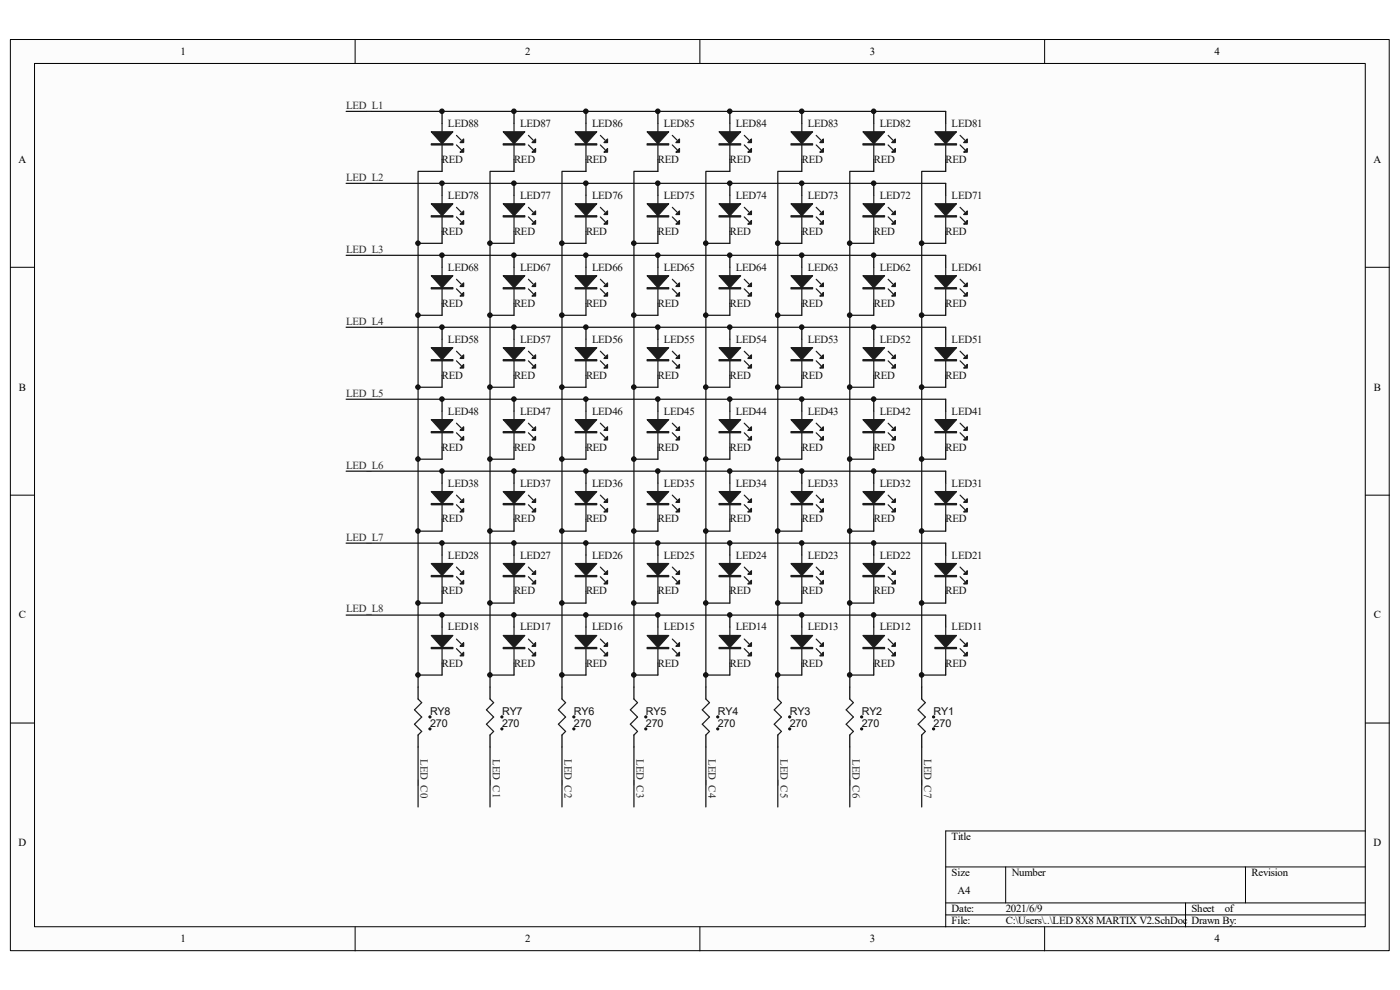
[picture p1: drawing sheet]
<svg xmlns="http://www.w3.org/2000/svg" width="297mm" height="210mm" viewBox="0 0 297 210" stroke-linecap="round" stroke-linejoin="round" font-family="sans-serif">
<path d="M2.2 8.4h292.5v193.3h-292.5z" fill="#fcfcfc"/>
<path d="M2.2 8.4h292.5v193.3h-292.5z" fill="none" stroke="#000" stroke-width=".21"/>
<path d="M7.4 13.5h282.2v183.1h-282.2z" fill="#fcfcfc"/>
<g fill="none" stroke="#000" stroke-width=".21">
<path d="M7.3 13.5h282.3v183.1h-282.3zM75.3 8.4v5.1M148.5 8.4v5.1M221.6 8.4v5.1M2.2 56.7h5.1M289.7 56.7h5.1M2.2 105h5.1M289.7 105h5.1M2.2 153.4h5.1M289.7 153.4h5.1M289.7 176.3h-89.1v20.3M75.3 196.6v5.1"/>
<path d="M148.5 196.6v5.1M200.6 183.9h89.1M200.6 191.5h89.1M200.6 194.1h89.1M213.4 183.9v7.6M221.6 196.6v5.1M251.5 191.5v5.1M264.2 183.9v7.6"/>
</g>
<g fill="none" stroke="#000" stroke-width=".25">
<path d="M93.8 23.6v2.6M93.8 33.8v2.6M93.8 38.9v2.5M109 23.6v2.6M109 33.8v2.6M109 38.9v2.5M124.3 23.6v2.6M124.3 33.8v2.6M124.3 38.9v2.5M139.6 23.6v2.6M139.6 33.8v2.6M139.6 38.9v2.5"/>
<path d="M154.8 23.6v2.6M154.8 33.8v2.6M154.8 38.9v2.5M170.1 23.6v2.6M170.1 33.8v2.6M170.1 38.9v2.5M185.4 23.6v2.6M185.4 33.8v2.6M185.4 38.9v2.5M200.6 23.6v2.6M200.6 33.8v2.6M200.6 38.9v2.5"/>
<path d="M93.8 49.1v2.5M93.8 54.2v2.5M109 49.1v2.5M109 54.2v2.5M124.3 49.1v2.5M124.3 54.2v2.5M139.6 49.1v2.5M139.6 54.2v2.5M154.8 49.1v2.5M154.8 54.2v2.5M170.1 49.1v2.5M170.1 54.2v2.5"/>
<path d="M185.4 49.1v2.5M185.4 54.2v2.5M200.6 49.1v2.5M200.6 54.2v2.5M93.8 64.3v2.6M93.8 69.4v2.6M93.8 79.6v2.5M109 64.3v2.6M109 69.4v2.6M109 79.6v2.5M124.3 64.3v2.6M124.3 69.4v2.6"/>
<path d="M124.3 79.6v2.5M139.6 64.3v2.6M139.6 69.4v2.6M139.6 79.6v2.5M154.8 64.3v2.6M154.8 69.4v2.6M154.8 79.6v2.5M170.1 64.3v2.6M170.1 69.4v2.6M170.1 79.6v2.5M185.4 64.3v2.6M185.4 69.4v2.6"/>
<path d="M185.4 79.6v2.5M200.6 64.3v2.6M200.6 69.4v2.6M200.6 79.6v2.5M93.8 84.7v2.5M93.8 94.9v2.5M93.8 100v2.5M109 84.7v2.5M109 94.9v2.5M109 100v2.5M124.3 84.7v2.5M124.3 94.9v2.5"/>
<path d="M124.3 100v2.5M139.6 84.7v2.5M139.6 94.9v2.5M139.6 100v2.5M154.8 84.7v2.5M154.8 94.9v2.5M154.8 100v2.5M170.1 84.7v2.5M170.1 94.9v2.5M170.1 100v2.5M185.4 84.7v2.5M185.4 94.9v2.5"/>
<path d="M185.4 100v2.5M200.6 84.7v2.5M200.6 94.9v2.5M200.6 100v2.5M93.8 110.1v2.6M93.8 115.2v2.6M109 110.1v2.6M109 115.2v2.6M124.3 110.1v2.6M124.3 115.2v2.6M139.6 110.1v2.6M139.6 115.2v2.6"/>
<path d="M154.8 110.1v2.6M154.8 115.2v2.6M170.1 110.1v2.6M170.1 115.2v2.6M185.4 110.1v2.6M185.4 115.2v2.6M200.6 110.1v2.6M200.6 115.2v2.6M93.8 125.4v2.5M93.8 130.5v2.5M109 125.4v2.5M109 130.5v2.5"/>
<path d="M124.3 125.4v2.5M124.3 130.5v2.5M139.6 125.4v2.5M139.6 130.5v2.5M154.8 125.4v2.5M154.8 130.5v2.5M170.1 125.4v2.5M170.1 130.5v2.5M185.4 125.4v2.5M185.4 130.5v2.5M200.6 125.4v2.5M200.6 130.5v2.5"/>
<path d="M88.7 145.7v2.6M88.7 155.9v2.6M93.8 140.7v2.5M104 145.7v2.6M104 155.9v2.6M109 140.7v2.5M119.2 145.7v2.6M119.2 155.9v2.6M124.3 140.7v2.5M134.5 145.7v2.6M134.5 155.9v2.6M139.6 140.7v2.5"/>
<path d="M149.8 145.7v2.6M149.8 155.9v2.6M154.8 140.7v2.5M165 145.7v2.6M165 155.9v2.6M170.1 140.7v2.5M180.3 145.7v2.6M180.3 155.9v2.6M185.4 140.7v2.5M195.5 145.7v2.6M195.5 155.9v2.6M200.6 140.7v2.5"/>
</g>
<g fill="none" stroke="#1c1c1c" stroke-width=".25">
<path d="M93.8 26.2v7.6M96.8 30.8l1.1 1M96.8 28.7l1.1 1M109 26.2v7.6M112.1 30.8l1 1M112.1 28.7l1 1M124.3 26.2v7.6M127.4 30.8l1 1M127.4 28.7l1 1M139.6 26.2v7.6M142.6 30.8l1 1M142.6 28.7l1 1"/>
<path d="M154.8 26.2v7.6M157.9 30.8l1 1M157.9 28.7l1 1M170.1 26.2v7.6M173.2 30.8l1 1M173.2 28.7l1 1M185.4 26.2v7.6M188.4 30.8l1 1M188.4 28.7l1 1M200.6 26.2v7.6M203.7 30.8l1 1M203.7 28.7l1 1"/>
<path d="M93.8 41.4v7.7M93.8 56.7v7.6M96.8 59.2l1.1 1.1M96.8 46l1.1 1M96.8 44l1.1 1M109 41.4v7.7M109 56.7v7.6M112.1 59.2l1 1.1M112.1 44l1 1M112.1 46l1 1M124.3 41.4v7.7M124.3 56.7v7.6"/>
<path d="M127.4 59.2l1 1.1M127.4 46l1 1M127.4 44l1 1M139.6 41.4v7.7M139.6 56.7v7.6M142.6 59.2l1 1.1M142.6 46l1 1M142.6 44l1 1M154.8 41.4v7.7M154.8 56.7v7.6M157.9 59.2l1 1.1M157.9 46l1 1"/>
<path d="M157.9 44l1 1M170.1 41.4v7.7M170.1 56.7v7.6M173.2 59.2l1 1.1M173.2 44l1 1M173.2 46l1 1M185.4 41.4v7.7M185.4 56.7v7.6M188.4 59.2l1 1.1M188.4 46l1 1M188.4 44l1 1M200.6 41.4v7.7"/>
<path d="M200.6 56.7v7.6M203.7 59.2l1 1.1M203.7 44l1 1M203.7 46l1 1M93.8 72v7.6M96.8 61.3l1.1 1M96.8 76.5l1.1 1.1M96.8 74.5l1.1 1M109 72v7.6M112.1 61.3l1 1M112.1 74.5l1 1M112.1 76.5l1 1.1"/>
<path d="M124.3 72v7.6M127.4 76.5l1 1.1M127.4 74.5l1 1M127.4 61.3l1 1M139.6 72v7.6M142.6 76.5l1 1.1M142.6 61.3l1 1M142.6 74.5l1 1M154.8 72v7.6M157.9 61.3l1 1M157.9 76.5l1 1.1M157.9 74.5l1 1"/>
<path d="M170.1 72v7.6M173.2 61.3l1 1M173.2 74.5l1 1M173.2 76.5l1 1.1M185.4 72v7.6M188.4 76.5l1 1.1M188.4 74.5l1 1M188.4 61.3l1 1M200.6 72v7.6M203.7 76.5l1 1.1M203.7 61.3l1 1M203.7 74.5l1 1"/>
<path d="M93.8 87.2v7.7M96.8 91.8l1.1 1M96.8 89.8l1.1 1M109 87.2v7.7M112.1 91.8l1 1M112.1 89.8l1 1M124.3 87.2v7.7M127.4 91.8l1 1M127.4 89.8l1 1M139.6 87.2v7.7M142.6 91.8l1 1M142.6 89.8l1 1"/>
<path d="M154.8 87.2v7.7M157.9 91.8l1 1M157.9 89.8l1 1M170.1 87.2v7.7M173.2 91.8l1 1M173.2 89.8l1 1M185.4 87.2v7.7M188.4 91.8l1 1M188.4 89.8l1 1M200.6 87.2v7.7M203.7 91.8l1 1M203.7 89.8l1 1"/>
<path d="M93.8 102.5v7.6M93.8 117.8v7.6M96.8 107.1l1.1 1M96.8 105l1.1 1.1M109 102.5v7.6M109 117.8v7.6M112.1 107.1l1 1M112.1 105l1 1.1M124.3 102.5v7.6M124.3 117.8v7.6M127.4 107.1l1 1M127.4 105l1 1.1"/>
<path d="M139.6 102.5v7.6M139.6 117.8v7.6M142.6 107.1l1 1M142.6 105l1 1.1M154.8 102.5v7.6M154.8 117.8v7.6M157.9 107.1l1 1M157.9 105l1 1.1M170.1 102.5v7.6M170.1 117.8v7.6M173.2 107.1l1 1M173.2 105l1 1.1"/>
<path d="M185.4 102.5v7.6M185.4 117.8v7.6M188.4 107.1l1 1M188.4 105l1 1.1M200.6 102.5v7.6M200.6 117.8v7.6M203.7 107.1l1 1M203.7 105l1 1.1M93.8 133v7.7M96.8 122.3l1.1 1.1M96.8 120.3l1.1 1M96.8 137.6l1.1 1"/>
<path d="M96.8 135.6l1.1 1M109 133v7.7M112.1 122.3l1 1.1M112.1 120.3l1 1M112.1 137.6l1 1M112.1 135.6l1 1M124.3 133v7.7M127.4 135.6l1 1M127.4 122.3l1 1.1M127.4 120.3l1 1M127.4 137.6l1 1M139.6 133v7.7"/>
<path d="M142.6 122.3l1 1.1M142.6 120.3l1 1M142.6 137.6l1 1M142.6 135.6l1 1M154.8 133v7.7M157.9 122.3l1 1.1M157.9 120.3l1 1M157.9 137.6l1 1M157.9 135.6l1 1M170.1 133v7.7M173.2 122.3l1 1.1M173.2 120.3l1 1"/>
<path d="M173.2 137.6l1 1M173.2 135.6l1 1M185.4 133v7.7M188.4 135.6l1 1M188.4 122.3l1 1.1M188.4 120.3l1 1M188.4 137.6l1 1M200.6 133v7.7M203.7 120.3l1 1M203.7 137.6l1 1M203.7 135.6l1 1M203.7 122.3l1 1.1"/>
<path d="M88.7 148.3l.8 .8-1.6 1.5 1.6 1.5-1.6 1.5 1.6 1.6-.8 .7M104 148.3l.7 .8-1.5 1.5 1.5 1.5-1.5 1.5 1.5 1.6-.7 .7M119.2 148.3l.8 .8-1.5 1.5 1.5 1.5-1.5 1.5 1.5 1.6-.8 .7M134.5 148.3l.8 .8-1.6 1.5 1.6 1.5-1.6 1.5 1.6 1.6-.8 .7M149.8 148.3l.7 .8-1.5 1.5 1.5 1.5-1.5 1.5 1.5 1.6-.7 .7M165 148.3l.8 .8-1.5 1.5 1.5 1.5-1.5 1.5 1.5 1.6-.8 .7M180.3 148.3l.7 .8-1.5 1.5 1.5 1.5-1.5 1.5 1.5 1.6-.7 .7M195.5 148.3l.8 .8-1.5 1.5 1.5 1.5-1.5 1.5 1.5 1.6-.8 .7"/>
</g>
<g fill="#1c1c1c" stroke="#1c1c1c" stroke-width=".25">
<path d="M106.8 58.5h4.5l-2.3 2.5z"/>
<path d="M113.6 62v.8h-.7z"/>
<path d="M112.9 60.8l.7-.8v.8z"/>
<path d="M122 58.5h4.6l-2.3 2.5z"/>
<path d="M128.9 62v.8h-.8z"/>
<path d="M128.1 60.8l.8-.8v.8z"/>
<path d="M137.3 58.5h4.6l-2.3 2.5z"/>
<path d="M144.2 62v.8h-.8z"/>
<path d="M143.4 60.8l.8-.8v.8z"/>
<path d="M91.5 58.5h4.6l-2.3 2.5z"/>
<path d="M98.4 62v.8h-.8z"/>
<path d="M98.4 60v.8h-.8z"/>
<path d="M167.8 58.5h4.6l-2.3 2.5z"/>
<path d="M174.7 62v.8h-.8z"/>
<path d="M174.7 60v.8h-.8z"/>
<path d="M152.6 58.5h4.5l-2.3 2.5z"/>
<path d="M159.4 62v.8h-.7z"/>
<path d="M158.7 60.8l.7-.8v.8z"/>
<path d="M106.8 73.7h4.5l-2.3 2.6z"/>
<path d="M113.6 77.3v.8h-.7z"/>
<path d="M113.6 75.3v.7h-.7z"/>
<path d="M122 73.7h4.6l-2.3 2.6z"/>
<path d="M128.9 77.3v.8h-.8z"/>
<path d="M128.1 76l.8-.7v.7z"/>
<path d="M137.3 73.7h4.6l-2.3 2.6z"/>
<path d="M144.2 77.3v.8h-.8z"/>
<path d="M144.2 75.3v.7h-.8z"/>
<path d="M91.5 73.7h4.6l-2.3 2.6z"/>
<path d="M98.4 77.3v.8h-.8z"/>
<path d="M98.4 75.3v.7h-.8z"/>
<path d="M167.8 73.7h4.6l-2.3 2.6z"/>
<path d="M174.7 77.3v.8h-.8z"/>
<path d="M174.7 75.3v.7h-.8z"/>
<path d="M152.6 73.7h4.5l-2.3 2.6z"/>
<path d="M159.4 77.3v.8h-.7z"/>
<path d="M159.4 75.3v.7h-.7z"/>
<path d="M106.8 89h4.5l-2.3 2.6z"/>
<path d="M113.6 92.6v.7h-.7z"/>
<path d="M113.6 90.5v.8h-.7z"/>
<path d="M122 89h4.6l-2.3 2.6z"/>
<path d="M128.9 92.6v.7h-.8z"/>
<path d="M128.9 90.5v.8h-.8z"/>
<path d="M137.3 89h4.6l-2.3 2.6z"/>
<path d="M144.2 92.6v.7h-.8z"/>
<path d="M144.2 90.5v.8h-.8z"/>
<path d="M91.5 89h4.6l-2.3 2.6z"/>
<path d="M98.4 92.6v.7h-.8z"/>
<path d="M98.4 90.5v.8h-.8z"/>
<path d="M167.8 89h4.6l-2.3 2.6z"/>
<path d="M174.7 92.6v.7h-.8z"/>
<path d="M174.7 90.5v.8h-.8z"/>
<path d="M152.6 89h4.5l-2.3 2.6z"/>
<path d="M159.4 92.6v.7h-.7z"/>
<path d="M159.4 90.5v.8h-.7z"/>
<path d="M106.8 104.3h4.5l-2.3 2.5z"/>
<path d="M113.6 107.8v.8h-.7z"/>
<path d="M113.6 105.8v.8h-.7z"/>
<path d="M122 104.3h4.6l-2.3 2.5z"/>
<path d="M128.1 108.6l.8-.8v.8z"/>
<path d="M128.9 105.8v.8h-.8z"/>
<path d="M137.3 104.3h4.6l-2.3 2.5z"/>
<path d="M144.2 107.8v.8h-.8z"/>
<path d="M143.4 106.6l.8-.8v.8z"/>
<path d="M91.5 104.3h4.6l-2.3 2.5z"/>
<path d="M98.4 107.8v.8h-.8z"/>
<path d="M98.4 105.8v.8h-.8z"/>
<path d="M167.8 104.3h4.6l-2.3 2.5z"/>
<path d="M174.7 107.8v.8h-.8z"/>
<path d="M174.7 105.8v.8h-.8z"/>
<path d="M152.6 104.3h4.5l-2.3 2.5z"/>
<path d="M159.4 107.8v.8h-.7z"/>
<path d="M158.7 106.6l.7-.8v.8z"/>
<path d="M106.8 119.5h4.5l-2.3 2.6z"/>
<path d="M113.6 123.1v.8h-.7z"/>
<path d="M113.6 121.1v.7h-.7z"/>
<path d="M122 119.5h4.6l-2.3 2.6z"/>
<path d="M128.9 123.1v.8h-.8z"/>
<path d="M128.9 121.1v.7h-.8z"/>
<path d="M137.3 119.5h4.6l-2.3 2.6z"/>
<path d="M144.2 123.1v.8h-.8z"/>
<path d="M143.4 121.8l.8-.7v.7z"/>
<path d="M91.5 119.5h4.6l-2.3 2.6z"/>
<path d="M98.4 123.1v.8h-.8z"/>
<path d="M98.4 121.1v.7h-.8z"/>
<path d="M167.8 119.5h4.6l-2.3 2.6z"/>
<path d="M174.7 123.1v.8h-.8z"/>
<path d="M174.7 121.1v.7h-.8z"/>
<path d="M152.6 119.5h4.5l-2.3 2.6z"/>
<path d="M159.4 123.1v.8h-.7z"/>
<path d="M158.7 121.8l.7-.7v.7z"/>
<path d="M106.8 134.8h4.5l-2.3 2.6z"/>
<path d="M113.6 138.4v.7h-.7z"/>
<path d="M113.6 136.3v.8h-.7z"/>
<path d="M122 134.8h4.6l-2.3 2.6z"/>
<path d="M128.9 138.4v.7h-.8z"/>
<path d="M128.9 136.3v.8h-.8z"/>
<path d="M137.3 134.8h4.6l-2.3 2.6z"/>
<path d="M144.2 138.4v.7h-.8z"/>
<path d="M144.2 136.3v.8h-.8z"/>
<path d="M91.5 134.8h4.6l-2.3 2.6z"/>
<path d="M98.4 138.4v.7h-.8z"/>
<path d="M98.4 136.3v.8h-.8z"/>
<path d="M167.8 134.8h4.6l-2.3 2.6z"/>
<path d="M174.7 138.4v.7h-.8z"/>
<path d="M174.7 136.3v.8h-.8z"/>
<path d="M152.6 134.8h4.5l-2.3 2.6z"/>
<path d="M159.4 138.4v.7h-.7z"/>
<path d="M159.4 136.3v.8h-.7z"/>
<path d="M183.1 58.5h4.6l-2.3 2.5z"/>
<path d="M189.9 62v.8h-.7z"/>
<path d="M189.9 60v.8h-.7z"/>
<path d="M183.1 73.7h4.6l-2.3 2.6z"/>
<path d="M189.9 77.3v.8h-.7z"/>
<path d="M189.9 75.3v.7h-.7z"/>
<path d="M183.1 89h4.6l-2.3 2.6z"/>
<path d="M189.9 92.6v.7h-.7z"/>
<path d="M189.9 90.5v.8h-.7z"/>
<path d="M183.1 104.3h4.6l-2.3 2.5z"/>
<path d="M189.9 107.8v.8h-.7z"/>
<path d="M189.9 105.8v.8h-.7z"/>
<path d="M183.1 119.5h4.6l-2.3 2.6z"/>
<path d="M189.9 123.1v.8h-.7z"/>
<path d="M189.9 121.1v.7h-.7z"/>
<path d="M183.1 134.8h4.6l-2.3 2.6z"/>
<path d="M189.9 138.4v.7h-.7z"/>
<path d="M189.9 136.3v.8h-.7z"/>
<path d="M198.3 58.5h4.6l-2.3 2.5z"/>
<path d="M205.2 62v.8h-.8z"/>
<path d="M204.4 60.8l.8-.8v.8z"/>
<path d="M198.3 73.7h4.6l-2.3 2.6z"/>
<path d="M205.2 77.3v.8h-.8z"/>
<path d="M205.2 75.3v.7h-.8z"/>
<path d="M198.3 89h4.6l-2.3 2.6z"/>
<path d="M205.2 92.6v.7h-.8z"/>
<path d="M205.2 90.5v.8h-.8z"/>
<path d="M198.3 104.3h4.6l-2.3 2.5z"/>
<path d="M205.2 107.8v.8h-.8z"/>
<path d="M205.2 105.8v.8h-.8z"/>
<path d="M198.3 119.5h4.6l-2.3 2.6z"/>
<path d="M205.2 123.1v.8h-.8z"/>
<path d="M205.2 121.1v.7h-.8z"/>
<path d="M198.3 134.8h4.6l-2.3 2.6z"/>
<path d="M205.2 138.4v.7h-.8z"/>
<path d="M205.2 136.3v.8h-.8z"/>
<path d="M106.8 28h4.5l-2.3 2.5z"/>
<path d="M113.6 31.5v.8h-.7z"/>
<path d="M112.9 30.2l.7-.7v.7z"/>
<path d="M122 28h4.6l-2.3 2.5z"/>
<path d="M128.9 31.5v.8h-.8z"/>
<path d="M128.1 30.2l.8-.7v.7z"/>
<path d="M137.3 28h4.6l-2.3 2.5z"/>
<path d="M144.2 31.5v.8h-.8z"/>
<path d="M143.4 30.2l.8-.7v.7z"/>
<path d="M91.5 28h4.6l-2.3 2.5z"/>
<path d="M98.4 31.5v.8h-.8z"/>
<path d="M98.4 29.5v.7h-.8z"/>
<path d="M167.8 28h4.6l-2.3 2.5z"/>
<path d="M174.7 31.5v.8h-.8z"/>
<path d="M174.7 29.5v.7h-.8z"/>
<path d="M152.6 28h4.5l-2.3 2.5z"/>
<path d="M159.4 31.5v.8h-.7z"/>
<path d="M158.7 30.2l.7-.7v.7z"/>
<path d="M106.8 43.2h4.5l-2.3 2.6z"/>
<path d="M112.9 47.5l.7-.7v.7z"/>
<path d="M113.6 44.7v.8h-.7z"/>
<path d="M122 43.2h4.6l-2.3 2.6z"/>
<path d="M128.1 47.5l.8-.7v.7z"/>
<path d="M128.9 44.7v.8h-.8z"/>
<path d="M137.3 43.2h4.6l-2.3 2.6z"/>
<path d="M143.4 47.5l.8-.7v.7z"/>
<path d="M144.2 44.7v.8h-.8z"/>
<path d="M91.5 43.2h4.6l-2.3 2.6z"/>
<path d="M98.4 46.8v.7h-.8z"/>
<path d="M98.4 44.7v.8h-.8z"/>
<path d="M167.8 43.2h4.6l-2.3 2.6z"/>
<path d="M174.7 46.8v.7h-.8z"/>
<path d="M174.7 44.7v.8h-.8z"/>
<path d="M152.6 43.2h4.5l-2.3 2.6z"/>
<path d="M158.7 47.5l.7-.7v.7z"/>
<path d="M159.4 44.7v.8h-.7z"/>
<path d="M183.1 28h4.6l-2.3 2.5z"/>
<path d="M189.9 31.5v.8h-.7z"/>
<path d="M189.9 29.5v.7h-.7z"/>
<path d="M183.1 43.2h4.6l-2.3 2.6z"/>
<path d="M189.9 46.8v.7h-.7z"/>
<path d="M189.9 44.7v.8h-.7z"/>
<path d="M198.3 28h4.6l-2.3 2.5z"/>
<path d="M205.2 31.5v.8h-.8z"/>
<path d="M204.4 30.2l.8-.7v.7z"/>
<path d="M198.3 43.2h4.6l-2.3 2.6z"/>
<path d="M204.4 47.5l.8-.7v.7z"/>
<path d="M205.2 44.7v.8h-.8z"/>
<path d="M106.8 61h4.5v.3h-4.5z" fill-rule="evenodd"/>
<path d="M122 61h4.6v.3h-4.6z" fill-rule="evenodd"/>
<path d="M137.3 61h4.6v.3h-4.6z" fill-rule="evenodd"/>
<path d="M91.5 61h4.6v.3h-4.6z" fill-rule="evenodd"/>
<path d="M167.8 61h4.6v.3h-4.6z" fill-rule="evenodd"/>
<path d="M152.6 61h4.5v.3h-4.5z" fill-rule="evenodd"/>
<path d="M106.8 76.3h4.5v.2h-4.5z" fill-rule="evenodd"/>
<path d="M122 76.3h4.6v.2h-4.6z" fill-rule="evenodd"/>
<path d="M137.3 76.3h4.6v.2h-4.6z" fill-rule="evenodd"/>
<path d="M91.5 76.3h4.6v.2h-4.6z" fill-rule="evenodd"/>
<path d="M167.8 76.3h4.6v.2h-4.6z" fill-rule="evenodd"/>
<path d="M152.6 76.3h4.5v.2h-4.5z" fill-rule="evenodd"/>
<path d="M106.8 91.6h4.5v.2h-4.5z" fill-rule="evenodd"/>
<path d="M122 91.6h4.6v.2h-4.6z" fill-rule="evenodd"/>
<path d="M137.3 91.6h4.6v.2h-4.6z" fill-rule="evenodd"/>
<path d="M91.5 91.6h4.6v.2h-4.6z" fill-rule="evenodd"/>
<path d="M167.8 91.6h4.6v.2h-4.6z" fill-rule="evenodd"/>
<path d="M152.6 91.6h4.5v.2h-4.5z" fill-rule="evenodd"/>
<path d="M106.8 106.8h4.5v.3h-4.5z" fill-rule="evenodd"/>
<path d="M122 106.8h4.6v.3h-4.6z" fill-rule="evenodd"/>
<path d="M137.3 106.8h4.6v.3h-4.6z" fill-rule="evenodd"/>
<path d="M91.5 106.8h4.6v.3h-4.6z" fill-rule="evenodd"/>
<path d="M167.8 106.8h4.6v.3h-4.6z" fill-rule="evenodd"/>
<path d="M152.6 106.8h4.5v.3h-4.5z" fill-rule="evenodd"/>
<path d="M106.8 122.1h4.5v.2h-4.5z" fill-rule="evenodd"/>
<path d="M122 122.1h4.6v.2h-4.6z" fill-rule="evenodd"/>
<path d="M137.3 122.1h4.6v.2h-4.6z" fill-rule="evenodd"/>
<path d="M91.5 122.1h4.6v.2h-4.6z" fill-rule="evenodd"/>
<path d="M167.8 122.1h4.6v.2h-4.6z" fill-rule="evenodd"/>
<path d="M152.6 122.1h4.5v.2h-4.5z" fill-rule="evenodd"/>
<path d="M106.8 137.4h4.5v.2h-4.5z" fill-rule="evenodd"/>
<path d="M122 137.4h4.6v.2h-4.6z" fill-rule="evenodd"/>
<path d="M137.3 137.4h4.6v.2h-4.6z" fill-rule="evenodd"/>
<path d="M91.5 137.4h4.6v.2h-4.6z" fill-rule="evenodd"/>
<path d="M167.8 137.4h4.6v.2h-4.6z" fill-rule="evenodd"/>
<path d="M152.6 137.4h4.5v.2h-4.5z" fill-rule="evenodd"/>
<path d="M183.1 61h4.6v.3h-4.6z" fill-rule="evenodd"/>
<path d="M183.1 76.3h4.6v.2h-4.6z" fill-rule="evenodd"/>
<path d="M183.1 91.6h4.6v.2h-4.6z" fill-rule="evenodd"/>
<path d="M183.1 106.8h4.6v.3h-4.6z" fill-rule="evenodd"/>
<path d="M183.1 122.1h4.6v.2h-4.6z" fill-rule="evenodd"/>
<path d="M183.1 137.4h4.6v.2h-4.6z" fill-rule="evenodd"/>
<path d="M198.3 61h4.6v.3h-4.6z" fill-rule="evenodd"/>
<path d="M198.3 76.3h4.6v.2h-4.6z" fill-rule="evenodd"/>
<path d="M198.3 91.6h4.6v.2h-4.6z" fill-rule="evenodd"/>
<path d="M198.3 106.8h4.6v.3h-4.6z" fill-rule="evenodd"/>
<path d="M198.3 122.1h4.6v.2h-4.6z" fill-rule="evenodd"/>
<path d="M198.3 137.4h4.6v.2h-4.6z" fill-rule="evenodd"/>
<path d="M106.8 30.5h4.5v.3h-4.5z" fill-rule="evenodd"/>
<path d="M122 30.5h4.6v.3h-4.6z" fill-rule="evenodd"/>
<path d="M137.3 30.5h4.6v.3h-4.6z" fill-rule="evenodd"/>
<path d="M91.5 30.5h4.6v.3h-4.6z" fill-rule="evenodd"/>
<path d="M167.8 30.5h4.6v.3h-4.6z" fill-rule="evenodd"/>
<path d="M152.6 30.5h4.5v.3h-4.5z" fill-rule="evenodd"/>
<path d="M106.8 45.8h4.5v.2h-4.5z" fill-rule="evenodd"/>
<path d="M122 45.8h4.6v.2h-4.6z" fill-rule="evenodd"/>
<path d="M137.3 45.8h4.6v.2h-4.6z" fill-rule="evenodd"/>
<path d="M91.5 45.8h4.6v.2h-4.6z" fill-rule="evenodd"/>
<path d="M167.8 45.8h4.6v.2h-4.6z" fill-rule="evenodd"/>
<path d="M152.6 45.8h4.5v.2h-4.5z" fill-rule="evenodd"/>
<path d="M183.1 30.5h4.6v.3h-4.6z" fill-rule="evenodd"/>
<path d="M183.1 45.8h4.6v.2h-4.6z" fill-rule="evenodd"/>
<path d="M198.3 30.5h4.6v.3h-4.6z" fill-rule="evenodd"/>
<path d="M198.3 45.8h4.6v.2h-4.6z" fill-rule="evenodd"/>
</g>
<g fill="#0e0e0e" stroke="#0e0e0e" stroke-width=".21">
<circle cx="91.2" cy="152.1" r=".23"/>
<circle cx="91.2" cy="154.6" r=".23"/>
<circle cx="106.5" cy="152.1" r=".23"/>
<circle cx="106.5" cy="154.6" r=".23"/>
<circle cx="121.7" cy="152.1" r=".23"/>
<circle cx="121.7" cy="154.6" r=".23"/>
<circle cx="137" cy="152.1" r=".23"/>
<circle cx="137" cy="154.6" r=".23"/>
<circle cx="152.3" cy="152.1" r=".23"/>
<circle cx="152.3" cy="154.6" r=".23"/>
<circle cx="167.5" cy="152.1" r=".23"/>
<circle cx="167.5" cy="154.6" r=".23"/>
<circle cx="182.8" cy="152.1" r=".23"/>
<circle cx="182.8" cy="154.6" r=".23"/>
<circle cx="198.1" cy="152.1" r=".23"/>
<circle cx="198.1" cy="154.6" r=".23"/>
<circle cx="88.7" cy="143.2" r=".48"/>
<circle cx="88.7" cy="127.9" r=".48"/>
<circle cx="88.7" cy="112.6" r=".48"/>
<circle cx="88.7" cy="97.4" r=".48"/>
<circle cx="88.7" cy="82.1" r=".48"/>
<circle cx="88.7" cy="66.9" r=".48"/>
<circle cx="88.7" cy="51.6" r=".48"/>
<circle cx="93.8" cy="130.5" r=".48"/>
<circle cx="93.8" cy="115.2" r=".48"/>
<circle cx="93.8" cy="99.9" r=".48"/>
<circle cx="93.8" cy="84.7" r=".48"/>
<circle cx="93.8" cy="69.4" r=".48"/>
<circle cx="93.8" cy="54.1" r=".48"/>
<circle cx="93.8" cy="38.9" r=".48"/>
<circle cx="93.8" cy="23.6" r=".48"/>
<circle cx="103.9" cy="143.2" r=".48"/>
<circle cx="103.9" cy="127.9" r=".48"/>
<circle cx="103.9" cy="112.6" r=".48"/>
<circle cx="103.9" cy="97.4" r=".48"/>
<circle cx="103.9" cy="82.1" r=".48"/>
<circle cx="103.9" cy="66.9" r=".48"/>
<circle cx="103.9" cy="51.6" r=".48"/>
<circle cx="109" cy="130.5" r=".48"/>
<circle cx="109" cy="115.2" r=".48"/>
<circle cx="109" cy="99.9" r=".48"/>
<circle cx="109" cy="84.7" r=".48"/>
<circle cx="109" cy="69.4" r=".48"/>
<circle cx="109" cy="54.1" r=".48"/>
<circle cx="109" cy="38.9" r=".48"/>
<circle cx="109" cy="23.6" r=".48"/>
<circle cx="119.2" cy="143.2" r=".48"/>
<circle cx="119.2" cy="127.9" r=".48"/>
<circle cx="119.2" cy="112.6" r=".48"/>
<circle cx="119.2" cy="97.4" r=".48"/>
<circle cx="119.2" cy="82.1" r=".48"/>
<circle cx="119.2" cy="66.9" r=".48"/>
<circle cx="119.2" cy="51.6" r=".48"/>
<circle cx="124.3" cy="130.5" r=".48"/>
<circle cx="124.3" cy="115.2" r=".48"/>
<circle cx="124.3" cy="99.9" r=".48"/>
<circle cx="124.3" cy="84.7" r=".48"/>
<circle cx="124.3" cy="69.4" r=".48"/>
<circle cx="124.3" cy="54.1" r=".48"/>
<circle cx="124.3" cy="38.9" r=".48"/>
<circle cx="124.3" cy="23.6" r=".48"/>
<circle cx="134.5" cy="143.2" r=".48"/>
<circle cx="134.5" cy="127.9" r=".48"/>
<circle cx="134.5" cy="112.6" r=".48"/>
<circle cx="134.5" cy="97.4" r=".48"/>
<circle cx="134.5" cy="82.1" r=".48"/>
<circle cx="134.5" cy="66.9" r=".48"/>
<circle cx="134.5" cy="51.6" r=".48"/>
<circle cx="139.6" cy="130.5" r=".48"/>
<circle cx="139.6" cy="115.2" r=".48"/>
<circle cx="139.6" cy="99.9" r=".48"/>
<circle cx="139.6" cy="84.7" r=".48"/>
<circle cx="139.6" cy="69.4" r=".48"/>
<circle cx="139.6" cy="54.1" r=".48"/>
<circle cx="139.6" cy="38.9" r=".48"/>
<circle cx="139.6" cy="23.6" r=".48"/>
<circle cx="149.7" cy="143.2" r=".48"/>
<circle cx="149.7" cy="127.9" r=".48"/>
<circle cx="149.7" cy="112.6" r=".48"/>
<circle cx="149.7" cy="97.4" r=".48"/>
<circle cx="149.7" cy="82.1" r=".48"/>
<circle cx="149.7" cy="66.9" r=".48"/>
<circle cx="149.7" cy="51.6" r=".48"/>
<circle cx="154.8" cy="130.5" r=".48"/>
<circle cx="154.8" cy="115.2" r=".48"/>
<circle cx="154.8" cy="99.9" r=".48"/>
<circle cx="154.8" cy="84.7" r=".48"/>
<circle cx="154.8" cy="69.4" r=".48"/>
<circle cx="154.8" cy="54.1" r=".48"/>
<circle cx="154.8" cy="38.9" r=".48"/>
<circle cx="154.8" cy="23.6" r=".48"/>
<circle cx="165" cy="143.2" r=".48"/>
<circle cx="165" cy="127.9" r=".48"/>
<circle cx="165" cy="112.6" r=".48"/>
<circle cx="165" cy="97.4" r=".48"/>
<circle cx="165" cy="82.1" r=".48"/>
<circle cx="165" cy="66.9" r=".48"/>
<circle cx="165" cy="51.6" r=".48"/>
<circle cx="170.1" cy="130.5" r=".48"/>
<circle cx="170.1" cy="115.2" r=".48"/>
<circle cx="170.1" cy="99.9" r=".48"/>
<circle cx="170.1" cy="84.7" r=".48"/>
<circle cx="170.1" cy="69.4" r=".48"/>
<circle cx="170.1" cy="54.1" r=".48"/>
<circle cx="170.1" cy="38.9" r=".48"/>
<circle cx="170.1" cy="23.6" r=".48"/>
<circle cx="180.3" cy="143.2" r=".48"/>
<circle cx="180.3" cy="127.9" r=".48"/>
<circle cx="180.3" cy="112.6" r=".48"/>
<circle cx="180.3" cy="97.4" r=".48"/>
<circle cx="180.3" cy="82.1" r=".48"/>
<circle cx="180.3" cy="66.9" r=".48"/>
<circle cx="180.3" cy="51.6" r=".48"/>
<circle cx="185.3" cy="130.5" r=".48"/>
<circle cx="185.3" cy="115.2" r=".48"/>
<circle cx="185.3" cy="99.9" r=".48"/>
<circle cx="185.3" cy="84.7" r=".48"/>
<circle cx="185.3" cy="69.4" r=".48"/>
<circle cx="185.3" cy="54.1" r=".48"/>
<circle cx="185.3" cy="38.9" r=".48"/>
<circle cx="185.3" cy="23.6" r=".48"/>
<circle cx="195.5" cy="143.2" r=".48"/>
<circle cx="195.5" cy="127.9" r=".48"/>
<circle cx="195.5" cy="112.6" r=".48"/>
<circle cx="195.5" cy="97.4" r=".48"/>
<circle cx="195.5" cy="82.1" r=".48"/>
<circle cx="195.5" cy="66.9" r=".48"/>
<circle cx="195.5" cy="51.6" r=".48"/>
</g>
<g fill="none" stroke="#0e0e0e" stroke-width=".25">
<path d="M73.4 38.9h127.2M93.8 36.4h-5.1v106.8h5.1M109 36.4h-5v45.7M124.3 36.4h-5.1v45.7M139.6 36.4h-5.1v106.8h5.1M154.8 36.4h-5v106.8h5M170.1 36.4h-5.1v30.5M185.4 36.4h-5.1v45.7M200.6 36.4h-5.1v45.7M200.6 23.6h-127.2M88.7 51.6h5.1M104 51.6h5"/>
<path d="M119.2 51.6h5.1M134.5 51.6h5.1M149.8 51.6h5M165 51.6h5.1M180.3 51.6h5.1M195.5 51.6h5.1M200.6 54.2h-127.2M73.4 69.4h127.2M88.7 66.9h5.1M104 66.9h5M119.2 66.9h5.1M134.5 66.9h5.1"/>
<path d="M149.8 66.9h5M170.1 66.9h-5.1v76.3h5.1M180.3 66.9h5.1M195.5 66.9h5.1M73.4 84.7h127.2M88.7 97.4h5.1M88.7 82.1h5.1M104 82.1v61.1h5M104 97.4h5M104 82.1h5M119.2 82.1v61.1h5.1M119.2 97.4h5.1"/>
<path d="M119.2 82.1h5.1M134.5 97.4h5.1M134.5 82.1h5.1M149.8 97.4h5M149.8 82.1h5M165 97.4h5.1M165 82.1h5.1M180.3 82.1v61.1h5.1M180.3 97.4h5.1M180.3 82.1h5.1M195.5 82.1v61.1h5.1M195.5 97.4h5.1"/>
<path d="M195.5 82.1h5.1M200.6 100h-127.2M73.4 115.2h127.2M88.7 112.7h5.1M104 112.7h5M119.2 112.7h5.1M134.5 112.7h5.1M149.8 112.7h5M165 112.7h5.1M180.3 112.7h5.1M195.5 112.7h5.1M73.4 130.5h127.2"/>
<path d="M88.7 127.9h5.1M104 127.9h5M119.2 127.9h5.1M134.5 127.9h5.1M149.8 127.9h5M165 127.9h5.1M180.3 127.9h5.1M195.5 127.9h5.1M88.7 143.2v2.5M88.7 158.5v12.7M104 143.2v2.5M104 158.5v12.7"/>
<path d="M119.2 143.2v2.5M119.2 158.5v12.7M134.5 143.2v2.5M134.5 158.5v12.7M149.8 143.2v2.5M149.8 158.5v12.7M165 143.2v2.5M165 158.5v12.7M180.3 143.2v2.5M180.3 158.5v12.7M195.5 143.2v2.5M195.5 158.5v12.7"/>
</g>
<g font-size="2.3">
<text x="38.3" y="11.6">1</text>
<text x="111.4" y="11.6">2</text>
<text x="184.5" y="11.6">3</text>
<text x="257.7" y="11.6">4</text>
<text x="3.9" y="34.5">A</text>
<text x="291.4" y="34.5">A</text>
<text x="4" y="82.8">B</text>
<text x="291.5" y="82.8">B</text>
<text x="4" y="131.2">C</text>
<text x="291.5" y="131.2">C</text>
<text x="3.9" y="179.5">D</text>
<text x="201.9" y="178.3">Title</text>
<text x="291.4" y="179.5">D</text>
<text x="201.9" y="185.9">Size</text>
<text x="214.6" y="185.9">Number</text>
<text x="265.5" y="185.9">Revision</text>
<text x="203.2" y="189.7">A4</text>
<text x="201.9" y="193.5">Date:</text>
<text x="201.9" y="196.1">File:</text>
<text x="213.4" y="193.5">2021/6/9</text>
<text x="213.4" y="196.1">C:\Users\..\LED 8X8 MARTIX V2.SchDoc Drawn By:</text>
<text x="252.8" y="193.5">Sheet</text>
<text x="259.8" y="193.5">of</text>
<text x="38.3" y="199.9">1</text>
<text x="111.4" y="199.9">2</text>
<text x="184.5" y="199.9">3</text>
<text x="257.7" y="199.9">4</text>
</g>
<g font-size="2.3" fill="#262626">
<text x="73.4" y="23.1">LED_L1</text>
<text x="73.4" y="38.4">LED_L2</text>
<text x="73.4" y="53.6">LED_L3</text>
<text x="73.4" y="68.9">LED_L4</text>
<text x="73.4" y="84.1">LED_L5</text>
<text x="73.4" y="99.4">LED_L6</text>
<text x="73.4" y="114.7">LED_L7</text>
<text x="73.4" y="129.9">LED_L8</text>
<text x="89.2" y="161" transform="rotate(90 89.2 161)">LED_C0</text>
<text x="104.5" y="161" transform="rotate(90 104.5 161)">LED_C1</text>
<text x="119.8" y="161" transform="rotate(90 119.8 161)">LED_C2</text>
<text x="135" y="161" transform="rotate(90 135 161)">LED_C3</text>
<text x="150.3" y="161" transform="rotate(90 150.3 161)">LED_C4</text>
<text x="165.6" y="161" transform="rotate(90 165.6 161)">LED_C5</text>
<text x="180.8" y="161" transform="rotate(90 180.8 161)">LED_C6</text>
<text x="196.1" y="161" transform="rotate(90 196.1 161)">LED_C7</text>
</g>
<g font-size="2.3" fill="#0e0e0e">
<text x="95" y="26.9">LED88</text>
<text x="110.3" y="26.9">LED87</text>
<text x="125.6" y="26.9">LED86</text>
<text x="140.8" y="26.9">LED85</text>
<text x="156.1" y="26.9">LED84</text>
<text x="171.4" y="26.9">LED83</text>
<text x="186.6" y="26.9">LED82</text>
<text x="201.9" y="26.9">LED81</text>
<text x="93.8" y="34.5">RED</text>
<text x="109.1" y="34.5">RED</text>
<text x="124.3" y="34.5">RED</text>
<text x="139.6" y="34.5">RED</text>
<text x="154.9" y="34.5">RED</text>
<text x="170.1" y="34.5">RED</text>
<text x="185.4" y="34.5">RED</text>
<text x="200.6" y="34.5">RED</text>
<text x="95" y="42.2">LED78</text>
<text x="110.3" y="42.2">LED77</text>
<text x="125.6" y="42.2">LED76</text>
<text x="140.8" y="42.2">LED75</text>
<text x="156.1" y="42.2">LED74</text>
<text x="171.4" y="42.2">LED73</text>
<text x="186.6" y="42.2">LED72</text>
<text x="201.9" y="42.2">LED71</text>
<text x="93.8" y="49.8">RED</text>
<text x="109.1" y="49.8">RED</text>
<text x="124.3" y="49.8">RED</text>
<text x="139.6" y="49.8">RED</text>
<text x="154.9" y="49.8">RED</text>
<text x="170.1" y="49.8">RED</text>
<text x="185.4" y="49.8">RED</text>
<text x="200.6" y="49.8">RED</text>
<text x="95" y="57.4">LED68</text>
<text x="110.3" y="57.4">LED67</text>
<text x="125.6" y="57.4">LED66</text>
<text x="140.8" y="57.4">LED65</text>
<text x="156.1" y="57.4">LED64</text>
<text x="171.4" y="57.4">LED63</text>
<text x="186.6" y="57.4">LED62</text>
<text x="201.9" y="57.4">LED61</text>
<text x="93.8" y="65.1">RED</text>
<text x="109.1" y="65.1">RED</text>
<text x="124.3" y="65.1">RED</text>
<text x="139.6" y="65.1">RED</text>
<text x="154.9" y="65.1">RED</text>
<text x="170.1" y="65.1">RED</text>
<text x="185.4" y="65.1">RED</text>
<text x="200.6" y="65.1">RED</text>
<text x="95" y="72.7">LED58</text>
<text x="110.3" y="72.7">LED57</text>
<text x="125.6" y="72.7">LED56</text>
<text x="140.8" y="72.7">LED55</text>
<text x="156.1" y="72.7">LED54</text>
<text x="171.4" y="72.7">LED53</text>
<text x="186.6" y="72.7">LED52</text>
<text x="201.9" y="72.7">LED51</text>
<text x="93.8" y="80.3">RED</text>
<text x="109.1" y="80.3">RED</text>
<text x="124.3" y="80.3">RED</text>
<text x="139.6" y="80.3">RED</text>
<text x="154.9" y="80.3">RED</text>
<text x="170.1" y="80.3">RED</text>
<text x="185.4" y="80.3">RED</text>
<text x="200.6" y="80.3">RED</text>
<text x="95" y="88">LED48</text>
<text x="110.3" y="88">LED47</text>
<text x="125.6" y="88">LED46</text>
<text x="140.8" y="88">LED45</text>
<text x="156.1" y="88">LED44</text>
<text x="171.4" y="88">LED43</text>
<text x="186.6" y="88">LED42</text>
<text x="201.9" y="88">LED41</text>
<text x="93.8" y="95.6">RED</text>
<text x="109.1" y="95.6">RED</text>
<text x="124.3" y="95.6">RED</text>
<text x="139.6" y="95.6">RED</text>
<text x="154.9" y="95.6">RED</text>
<text x="170.1" y="95.6">RED</text>
<text x="185.4" y="95.6">RED</text>
<text x="200.6" y="95.6">RED</text>
<text x="95" y="103.2">LED38</text>
<text x="110.3" y="103.2">LED37</text>
<text x="125.6" y="103.2">LED36</text>
<text x="140.8" y="103.2">LED35</text>
<text x="156.1" y="103.2">LED34</text>
<text x="171.4" y="103.2">LED33</text>
<text x="186.6" y="103.2">LED32</text>
<text x="201.9" y="103.2">LED31</text>
<text x="93.8" y="110.8">RED</text>
<text x="109.1" y="110.8">RED</text>
<text x="124.3" y="110.8">RED</text>
<text x="139.6" y="110.8">RED</text>
<text x="154.9" y="110.8">RED</text>
<text x="170.1" y="110.8">RED</text>
<text x="185.4" y="110.8">RED</text>
<text x="200.6" y="110.8">RED</text>
<text x="95" y="118.5">LED28</text>
<text x="110.3" y="118.5">LED27</text>
<text x="125.6" y="118.5">LED26</text>
<text x="140.8" y="118.5">LED25</text>
<text x="156.1" y="118.5">LED24</text>
<text x="171.4" y="118.5">LED23</text>
<text x="186.6" y="118.5">LED22</text>
<text x="201.9" y="118.5">LED21</text>
<text x="93.8" y="126.1">RED</text>
<text x="109.1" y="126.1">RED</text>
<text x="124.3" y="126.1">RED</text>
<text x="139.6" y="126.1">RED</text>
<text x="154.9" y="126.1">RED</text>
<text x="170.1" y="126.1">RED</text>
<text x="185.4" y="126.1">RED</text>
<text x="200.6" y="126.1">RED</text>
<text x="95" y="133.7">LED18</text>
<text x="110.3" y="133.7">LED17</text>
<text x="125.6" y="133.7">LED16</text>
<text x="140.8" y="133.7">LED15</text>
<text x="156.1" y="133.7">LED14</text>
<text x="171.4" y="133.7">LED13</text>
<text x="186.6" y="133.7">LED12</text>
<text x="201.9" y="133.7">LED11</text>
<text x="93.8" y="141.4">RED</text>
<text x="109.1" y="141.4">RED</text>
<text x="124.3" y="141.4">RED</text>
<text x="139.6" y="141.4">RED</text>
<text x="154.9" y="141.4">RED</text>
<text x="170.1" y="141.4">RED</text>
<text x="185.4" y="141.4">RED</text>
<text x="200.6" y="141.4">RED</text>
<text x="91.2" y="151.6">RY8</text>
<text x="91.2" y="154.1">270</text>
<text x="106.5" y="151.6">RY7</text>
<text x="106.5" y="154.1">270</text>
<text x="121.8" y="151.6">RY6</text>
<text x="121.8" y="154.1">270</text>
<text x="137" y="151.6">RY5</text>
<text x="137" y="154.1">270</text>
<text x="152.3" y="151.6">RY4</text>
<text x="152.3" y="154.1">270</text>
<text x="167.6" y="151.6">RY3</text>
<text x="167.6" y="154.1">270</text>
<text x="182.8" y="151.6">RY2</text>
<text x="182.8" y="154.1">270</text>
<text x="198.1" y="151.6">RY1</text>
<text x="198.1" y="154.1">270</text>
</g>
</svg>
